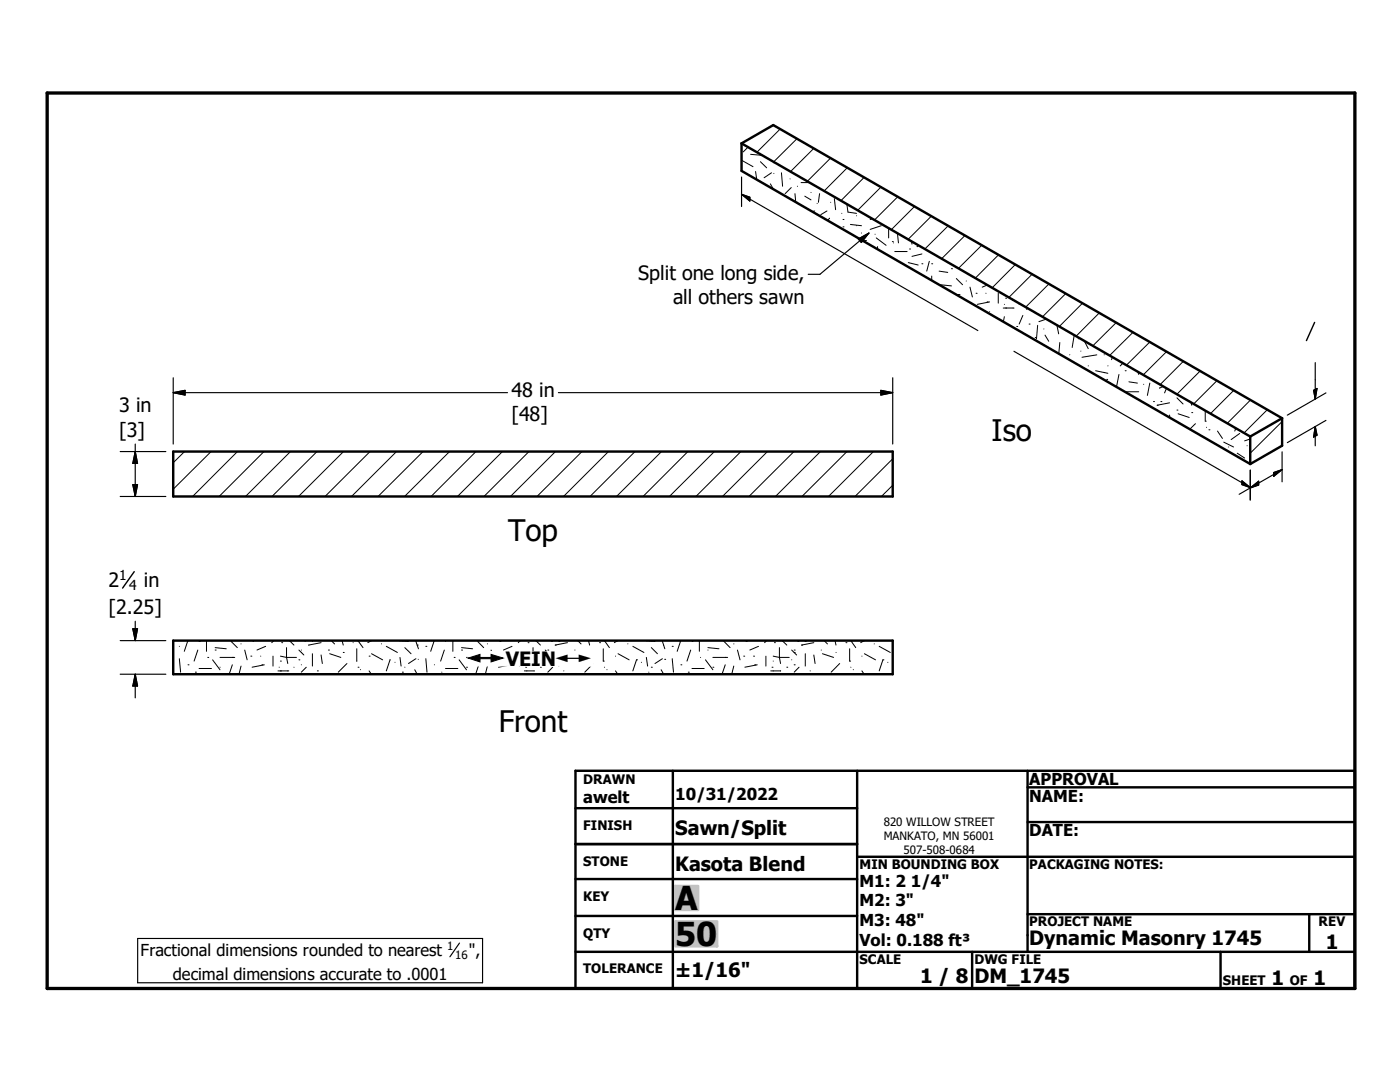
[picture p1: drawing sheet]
<svg xmlns="http://www.w3.org/2000/svg" width="279mm" height="216mm" viewBox="0 0 279 216" stroke-linecap="round" stroke-linejoin="round" font-family="sans-serif">
<g fill="none" stroke="#000" stroke-width=".48">
<path d="M148 28.6v5.5l101.5 58.5M148 28.6l101.5 58.5M148 28.6l6.3-3.6 101.6 58.5M34.6 90.1h143.6v9h-143.6zM249.5 87.1v5.5M255.9 83.5v5.4l-6.4 3.7M255.9 83.5l-6.4 3.6M34.6 127.8h143.6v6.7h-143.6zM114.8 153.8h155.6v43.4h-155.6zM134.3 153.8v43.4M171.1 153.8v43.4M205.1 157.1h65.3"/>
<path d="M205.1 153.8v36.1M114.8 175.4h56.3M114.8 161.3h56.3M114.8 168.4h56.3M171.1 171h99.3M205.1 164h65.3M114.8 182.8h56.3M114.8 189.9h155.6M194 189.9v7.3M205.1 182.4h65.3M243.6 189.9v7.3M261.3 182.4v7.5"/>
</g>
<g fill="none" stroke="#000" stroke-width=".2">
<path d="M148.1 32l2.2 1.3M149.3 29.4l-1 .9M149.8 30.8l2.4 .2M150.8 34.2l.2 1.6M151.8 32.3l1.2 1.2M151.8 36.2h.1M153.7 36.7l.6 1M154 34.5l-1.5 1M154.4 34.6h.1M155.7 25.7l-4.6 4.7M156 34.5l.2 2.7M157.7 35.7h.1"/>
<path d="M157.9 37.4l-1.2 1.2M158.7 38.6l.1 1.7M158.9 34.9v.1M159.1 27.7l-4.7 4.6 .1 .2M159.1 37.2h.1M159.9 36.4h1.7M160.6 39.1l1.3 .8M161.9 38.4h.1M162.4 29.6l-4.6 4.6M163.6 38.6l-.3 1.8M165.8 31.5l-4.7 4.7M166.5 39.6l.3 2.2"/>
<path d="M169.1 33.5l-4.6 4.6M172.5 35.4l-4.7 4.6M175.8 37.3l-4.6 4.7M179.2 39.3l-4.7 4.6M158.9 40.4h.1M162.6 42.1l-.5 .1M163.1 40.6h.1M165 42.1l-1.2 .7M165.5 43.5v.1M165.5 43.6l-.4 .4M165.8 40.4h.1M168 42.6h.1"/>
<path d="M168.2 45.3h.1M168.2 43.8h.1M169 40.7l.2 1.6 1.7 .3M169.7 44.8l2.2 .2M170.9 43.1h.1M171 45h-.1M171.9 46.5h.1M172.9 48l-.6 .1M174.1 43.7l-.4 .1M174.6 46.7h.1M174.9 47.5l1.9 1.4M175.1 49.2v.5"/>
<path d="M175.9 45l-2.2 .8M177.3 45.5v2M178.1 48.2h.1M178.3 48.5h.1M178.6 50.2h2.4M179.1 46.5l.2 2M181.3 52.4l1.9 .5M181.5 49.7h.1M181.9 48.2l.1 .5M182.5 41.2l-4.6 4.6M183 49.2h.1M184 52.6h.1"/>
<path d="M184 50.7l-2 .5M185.5 52.1l-.5 2M185.9 43.1l-4.7 4.7M185.9 52.6h.1M185.9 55.1v.9M187.4 54.1l1.8 .3M187.7 56.8l2.2 .2M189.2 45.1l-4.6 4.6M189.9 53.6h.1M190.8 58.8h.8M190.9 55.6l1.2 1.2M191.1 58.8h.1"/>
<path d="M192.6 47l-4.7 4.6M192.8 56.1h.1M193.6 57.3l.5 2M194.8 58.5h.1M195.9 48.9l-4.6 4.6M196.8 58.5h.1M197 56.9l-1 .4M199.2 58.5v2M199.3 50.9l-4.7 4.6M200.7 59.5h.1M202.1 59.8l.1 .2M202.6 52.8l-4.6 4.6"/>
<path d="M206 54.7l-4.7 4.7M209.3 56.6l-4.6 4.7M212.7 58.6l-4.7 4.6M197 60.2h.1M197.5 60.2l-2.4 .5M197.5 62.2h.1M200.2 61.5h2M200.4 63.2l-.2 1M200.4 60.7h.1M200.7 61.5h.1M202.2 61.5h.1M202.9 65.1h.1"/>
<path d="M203.4 60.7h.1M204.1 62.9l-.7 1.8M205.1 61.5l-.2 .2M205.4 64.7h.1M206.6 67.4h.1M207.1 64.9l-.2 2.7M208.3 65.6v.1M208.6 66.9l.7 1.2M208.8 63.7l-1.5 .5M210.9 64.9l.4 1.7M211.5 68.3l-.2 2.3M213.5 70.8h.1"/>
<path d="M214.4 66.9l-.4 2.4M215.2 67.6h.1M215.7 70v.1M216 60.5l-4.6 4.6M216.4 68l.8 1.6M216.8 73.8h.1M217.2 73h.1M218.7 74l2.4 .5M218.9 70.8l-3 .5M219.4 62.4l-4.6 4.7M220.4 70.8h.1M220.4 74.3h.1"/>
<path d="M220.9 75.7h.1M221.1 73h.1M221.6 76.4v.1M222 71.2l-.2 .6M222.8 64.4l-4.7 4.6M223.3 74.7l-.5 2.5M224.1 72.5l-.5 .5M224.6 74h.1M224.8 78.2h2.5M225.3 76.2l1.7 .2M226.1 66.3l-4.6 4.6M227.1 74.2l.2 .5"/>
<path d="M228.2 76.7h.1M229.5 68.2l-4.7 4.7M229.5 76.4l-.5 2.5M232.2 77.1l-.7 .3M232.8 70.2l-4.6 4.6M232.8 77.5l-.4 .9M234.9 79.4l1.2 1.2M236.2 72.1l-4.7 4.6M239.5 74l-4.6 4.7M242.9 76l-4.7 4.6M246.2 77.9l-4.6 4.6M249.6 79.8l-4.7 4.7"/>
<path d="M36.8 90.1l-2.2 2.2M42.1 90.1l-7.5 7.5M47.4 90.1l-9 9M52.7 90.1l-9 9M58 90.1l-9 9M63.3 90.1l-9 9M68.6 90.1l-9 9M73.8 90.1l-8.9 9M79.1 90.1l-8.9 9M84.4 90.1l-9 9M89.7 90.1l-9 9M95 90.1l-9 9"/>
<path d="M100.3 90.1l-9 9M105.6 90.1l-9 9M110.9 90.1l-9 9M116.1 90.1l-8.9 9M121.4 90.1l-8.9 9M126.7 90.1l-9 9M132 90.1l-9 9M137.3 90.1l-9 9M142.6 90.1l-9 9M147.9 90.1l-9 9M153.2 90.1l-9 9M158.4 90.1l-8.9 9"/>
<path d="M163.7 90.1l-8.9 9M169 90.1l-9 9M174.3 90.1l-9 9M178.2 96.8l-2.3 2.3M178.2 91.6l-7.6 7.5M230.2 80.1h.1M230.9 80.9h.1M231.7 80.1h.1M233.4 82.8l.1 .5M233.4 80.4l-2.5 .5M234.9 81.8h.1M235.1 82.6l2.2 .7"/>
<path d="M237.7 80.3l.1 .6M237.8 82.3h.1M238.6 84.5l-1.1 1.1M240.5 84h.1M240.5 81.9v2.1M240.8 85.3h.1M241.3 85.8h.1M243 86l1 1.5M244.2 88.2l2 1M245.2 89.2h.1M246.6 85.4l-.2 .6M246.9 90.4l1.5 1"/>
<path d="M247.4 86.5l-1.7 1.2M248.9 88.9v.1M249.5 92.4l-.2 .1M249.5 87.6l-1.1 .4M252.9 81.8l-4.6 4.6M255.9 84.1l-6.4 6.3M35.8 131.4l.2 2.7M35.8 129h.1M37.5 127.8l-.7 2.2M37.5 132.7h.1M37.8 134.4l-.2 .1M39 134.1h.1"/>
<path d="M39.5 129.7l-.8 2.2M39.7 128h.1M39.7 133.4h2.5M41.2 127.8v2.2M41.5 131.2h.1M42.4 131.7l1.5 1.9M42.9 129.7h.1M42.9 129.2l2.3 .3M43.9 133.1h.1M43.9 131.2h3M46.1 128l1.3 1.2M46.4 131.2h.1"/>
<path d="M46.4 132.7l-.7 1.8M48.1 132.9l-.4 1.6M48.1 128.5h.1M48.8 129.7l.5 2M50.1 130.9h.1M50.5 128h.1M52 130.9h.1M52.3 132.7h.1M52.8 132.7l-2.5 .4M53 129l-1.7 .7M54.5 130.9v2M54.7 127.8l-.5 .4"/>
<path d="M55.5 133.9h1.9M55.7 133.1h.1M56 133.9h.1M56 131.9h.1M56 130.9l1.2 .3M56.2 128.2h.1M57.2 131.2h2M57.2 129.2v2M57.2 131.2l.2 1.2M57.4 133.9h.1M57.8 127.8l.9 .9M58.7 133.1h.1"/>
<path d="M59.7 131.7h.1M59.7 129.7l.9 1M60.1 132.7h.1M60.1 129.7h.1M60.1 130.2h.1M60.9 128h.1M61.1 133.1l-1 1M61.6 128.7h.1M62.3 128h.1M62.3 130.4v2.5M63.3 133.9h.1M64.1 130.7l.2 1.7"/>
<path d="M64.1 128.2l-2.5 .5M65.6 129.7h.1M65.8 130.4l2.2 .8M65.8 134.4l-.8 .1M66.1 127.8l.7 .7M68.3 127.8l.2 .9M68.5 130.2h.1M69.2 132.4l-1.7 1.7M70.5 128.2h.1M71.2 129.5v2.4M71.4 127.8l1 1.4M71.5 133.1h.1"/>
<path d="M72 133.6h-.1M73.7 130.9h.1M73.7 133.9l.4 .6M74.1 127.8l-.7 .4M74.1 130.4l2.3 1.3M76.1 128.5h.1M77.1 129l2.2 1.2M77.9 131.7l-.8 2.2M78.1 134.4l-.2 .1M78.8 132.1v.1M79.7 127.8l1.8 .2M79.8 131.2l.2 1.7"/>
<path d="M80.3 134.1h.1M80.8 133.1h.1M80.8 129.2l1.2 1.2M82.8 133.6l.5 .9M83 131.4l-1.5 1M83 128l.5 1.5M83.3 128.7h.1M83.5 131.6h.1M85 129h.1M85 131.4l.2 2.7M86.7 127.8l-.7 2.2M86.7 132.7h.1"/>
<path d="M86.9 134.4l-.1 .1M88.2 134.1h.1M88.7 129.7l-.8 2.2M88.9 133.4h2.5M88.9 128h.1M90.4 127.8v2.2M90.6 131.2h.1M91.6 131.7l1.5 1.9M92.1 129.7h.1M92.1 129.2l2.2 .3M93.1 133.1h.1M93.1 131.2h2.9"/>
<path d="M95.3 128l1.2 1.2M95.5 132.7l-.6 1.8M97.3 132.9l-.4 1.6M97.3 128.5h.1M98 129.7l.5 2M99.2 130.9h.1M99.7 128h.1M101.2 130.9h.1M101.4 132.7h.1M102 132.7l-2.5 .4M102.2 129l-1.7 .7M103.7 130.9v2"/>
<path d="M103.8 127.8l-.4 .4M104.6 133.9h2M104.9 133.1h.1M105.1 131.9h.1M105.1 130.9l1.3 .3M105.4 128.2h.1M106.4 131.2h1.9M106.4 129.2v2M106.4 131.2l.2 1.2M106.9 127.8l1 .9M107.9 133.1h.1M108.8 131.7h.1"/>
<path d="M108.8 129.7l1 1M109.3 129.7h.1M109.3 130.2h.1M109.3 132.7h.1M110.1 128h.1M110.3 133.1l-1 1M110.8 128.7h.1M111.5 128h.1M111.5 130.4v2.5M112.5 133.9h.1M113.2 130.7l.3 1.7M113.2 128.2l-2.4 .5"/>
<path d="M114.7 129.7h.1M115 130.4l2.2 .8M115 134.4l-.9 .1M115.3 127.8l.7 .7M117.4 127.8l.3 .9M117.7 130.2h.1M118.4 132.4l-1.7 1.7M119.7 128.2h.1M120.4 131.9h.1M120.4 129.5v2.4M120.6 133.1h.1M120.6 127.8l1 1.4"/>
<path d="M121.1 133.6h.1M122.8 130.9h.1M122.8 133.9l.5 .6M123.3 127.8l-.7 .4M123.3 130.4l2.3 1.3M125.3 128.5h.1M126.3 129l2.2 1.2M127 131.7h.1M127 131.7l-.7 2.2M127.3 134.4l-.3 .1M128 132.1v.1M128.9 127.8l1.8 .2"/>
<path d="M129 131.2l.2 1.7M129.5 134.1h.1M130 133.1h.1M130 129.2l1.2 1.2M131.9 133.6l.6 .9M132.2 131.4l-1.5 1M132.2 128l.5 1.5M132.4 128.7h.1M132.7 131.6h.1M134.2 129h.1M134.2 131.4l.2 2.7M135.9 127.8l-.8 2.2"/>
<path d="M135.9 132.7h.1M136.1 134.4l-.1 .1M137.4 134.1h.1M137.8 129.7l-.7 2.2M138.1 128h.1M138.1 133.4h2.4M139.6 127.8v2.2M139.8 131.2h.1M140.8 131.7l1.5 1.9M141.3 129.7h.1M141.3 129.2l2.2 .3M142.3 133.1h.1"/>
<path d="M142.3 131.2h2.9M144.5 128l1.2 1.2M144.7 131.2h.1M144.7 132.7l-.6 1.8M146.4 132.9l-.4 1.6M146.5 128.5h-.1M147.2 129.7l.5 2M148.4 130.9h.1M148.9 128h.1M150.4 130.9h.1M150.6 132.7h.1M151.1 132.7l-2.4 .4"/>
<path d="M151.4 129l-1.8 .7M152.9 130.9v2M153 127.8l-.4 .4M153.8 133.9h2M154.1 133.1h.1M154.3 131.9h.1M154.3 130.9l1.2 .3M154.6 128.2h.1M155.5 131.2h2M155.5 129.2v2M155.5 131.2l.3 1.2M156.1 127.8l.9 .9"/>
<path d="M157 133.1h.1M158 131.7h.1M158 129.7l1 1M158.5 129.7h.1M158.5 130.2h.1M158.5 132.7h.1M159.2 128h.1M159.5 133.1l-1 1M160 128.7h.1M160.7 128h.1M160.7 130.4v2.5M161.7 133.9h.1"/>
<path d="M162.4 130.7l.3 1.7M162.4 128.2l-2.4 .5M163.9 129.7h.1M164.1 130.4l2.3 .8M164.1 134.4l-.8 .1M164.5 127.8l.6 .7M166.6 127.8l.2 .9M166.8 130.2h.1M167.6 132.4l-1.7 1.7M168.8 128.2h.1M169.6 131.9h.1M169.6 129.5v2.4"/>
<path d="M169.8 133.1h.1M169.8 127.8l1 1.4M170.3 133.6h.1M172 130.9h.1M172 133.9l.5 .6M172.5 127.8l-.7 .4M172.5 130.4l2.2 1.3M174.5 128.5h.1M175.5 129l2.2 1.2M176.2 131.7h.1M176.2 131.7l-.7 2.2M176.4 134.4l-.2 .1"/>
<path d="M177.2 132.1v.1M178 127.8h.2"/>
</g>
<path d="M9.4 18.6h261v178.6h-261z" fill="none" stroke="#000" stroke-width=".66"/>
<g fill="#c0c0c0" stroke="#c0c0c0" stroke-width=".48">
<path d="M134.8 183.9h8.3v4.9z"/>
<path d="M134.8 183.9l8.3 4.9h-8.3z"/>
<path d="M134.8 176.8h4.5v4.8z"/>
<path d="M134.8 176.8l4.5 4.8h-4.5z"/>
</g>
<g fill="none" stroke="#000" stroke-width=".23">
<path d="M148 38.8l47.2 27.2M148 38.8l1.6 .6v.7zM148 35.3v5.9M171.3 47.7l2.1-1.2-1.5 1.9zM173.4 46.5l-9.8 8.2h-2.3M34.6 78.3h66.7M34.6 78.3l2.3-.4v.9zM34.6 75.4v13.2M111.4 78.3h66.8M175.8 77.9l2.4 .4-2.4 .5zM178.2 75.4v13.2M202.4 70.1l47.1 27.2"/>
<path d="M262.2 77.9l.6-.4-.3 2.1zM262.5 72.4v7.2M264.6 78.4l-7.7 4.4M24 99.1h9.1M24 90.1h9.1M26.5 96.7h.9l-.4 2.4zM27 88.6v10.5M27 90.1l.4 2.4h-.9zM247.9 95.9l1.6 1.4-1.6-.6zM249.5 93.8v6M249.5 97.4l1.7-1.4v.8zM254.2 94.3l1.7-.6-1.7 1.4z"/>
<path d="M255.9 93.7l-8.6 4.9M255.9 90.2v5.9M262.5 85.1v3.9M262.5 85.1l.3 1.7-.6 .4zM264.6 83.9l-7.7 4.4M24 134.5h9.1M24 127.8h9.1M26.5 125.5h.9l-.4 2.3zM27 124v3.8M27 134.5v4.8M27 134.5l.4 2.4h-.9zM27.5 187.3h68.8v8.8h-68.8z"/>
<path d="M91.7 188.2l-1.9 2.7"/>
</g>
<path d="M262.4 64.3l-1.7 3.7M26.8 114.1l-2.3 3.2" fill="none" stroke="#000" stroke-width=".28"/>
<g fill="#000" stroke="#000" stroke-width=".23">
<path d="M148 38.8l1.6 .6v.7zM171.3 47.7l2.1-1.2-1.5 1.9zM34.6 78.3l2.3-.4v.9zM175.8 77.9l2.4 .4-2.4 .5zM262.2 77.9l.6-.4-.3 2.1zM26.5 96.7h.9l-.4 2.4zM27 90.1l.4 2.4h-.9zM247.9 95.9l1.6 1.4-1.6-.6zM249.5 97.4l1.7-1.4v.8zM254.2 94.3l1.7-.6-1.7 1.4zM262.5 85.1l.3 1.7-.6 .4zM26.5 125.5h.9l-.4 2.3z"/>
<path d="M27 134.5l.4 2.4h-.9z"/>
</g>
<g fill="#fff" stroke="#fff" stroke-width=".23">
<path d="M93.4 130h25.1v2.9z"/>
<path d="M93.4 130l25.1 2.9h-25.1z"/>
</g>
<g font-size="6.6">
<text x="134.7" y="181.6">A</text>
<text x="134.7" y="188.7">50</text>
</g>
<g font-size="5.9">
<text x="197.9" y="88.1">Iso</text>
<text x="101.4" y="107.9">Top</text>
<text x="99.5" y="146">Front</text>
</g>
<g font-size="3.9">
<text x="127.4" y="55.8">Split one long side,</text>
<text x="134.3" y="60.6">all others sawn</text>
<text x="23.7" y="82.3">3 in</text>
<text x="102.1" y="79.2">48 in</text>
<text x="102.1" y="84">[48]</text>
<text x="23.7" y="87.1">[3]</text>
<text x="21.6" y="117.1">2</text>
<text x="28.7" y="117.1">in</text>
<text x="21.6" y="122.4">[2.25]</text>
<text x="100.9" y="132.8">VEIN</text>
<text x="134.7" y="166.7">Sawn/Split</text>
<text x="134.7" y="173.8">Kasota Blend</text>
<text x="205.4" y="188.5">Dynamic Masonry 1745</text>
<text x="264.6" y="189.3">1</text>
<text x="134.7" y="194.9">±1/16&quot;</text>
<text x="183.6" y="196.1">1 / 8</text>
<text x="194.5" y="196.1">DM_1745</text>
<text x="253.8" y="196.6">1</text>
<text x="262.1" y="196.6">1</text>
</g>
<g font-size="3.3">
<text x="116.4" y="160.2">awelt</text>
<text x="134.7" y="159.7">10/31/2022</text>
<text x="205.4" y="156.7">APPROVAL</text>
<text x="205.4" y="159.9">NAME:</text>
<text x="205.4" y="166.9">DATE:</text>
<text x="171.5" y="176.9">M1: 2 1/4&quot;</text>
<text x="171.5" y="180.8">M2: 3&quot;</text>
<text x="171.5" y="184.8">M3: 48&quot;</text>
<text x="28.1" y="190.8">Fractional dimensions rounded to nearest</text>
<text x="93.6" y="190.8">&quot;,</text>
<text x="171.5" y="188.7">Vol: 0.188 ft³</text>
<text x="34.5" y="195.5">decimal dimensions accurate to .0001</text>
</g>
<g font-size="3.1">
<text x="93.4" y="132.8">#</text>
<text x="111" y="132.8">#</text>
</g>
<g font-size="2.8">
<text x="23.8" y="115.7">1</text>
<text x="25.8" y="117.7">4</text>
</g>
<g font-size="2.6">
<text x="116.4" y="156.4">DRAWN</text>
<text x="116.4" y="165.6">FINISH</text>
<text x="116.4" y="172.8">STONE</text>
<text x="171.5" y="173.4">MIN BOUNDING BOX</text>
<text x="205.4" y="173.4">PACKAGING NOTES:</text>
<text x="116.4" y="179.9">KEY</text>
<text x="205.4" y="184.8">PROJECT NAME</text>
<text x="263.1" y="184.8">REV</text>
<text x="116.4" y="187.1">QTY</text>
<text x="116.4" y="194.2">TOLERANCE</text>
<text x="171.5" y="192.4">SCALE</text>
<text x="194.5" y="192.4">DWG FILE</text>
<text x="244.1" y="196.6">SHEET</text>
<text x="257.4" y="196.6">OF</text>
</g>
<g font-size="2.3">
<text x="176.4" y="164.8">820 WILLOW STREET</text>
<text x="176.4" y="167.6">MANKATO, MN 56001</text>
<text x="180.3" y="170.3">507-508-0684</text>
<text x="89.2" y="189.6">1</text>
<text x="90.8" y="191.3">16</text>
</g>
</svg>
